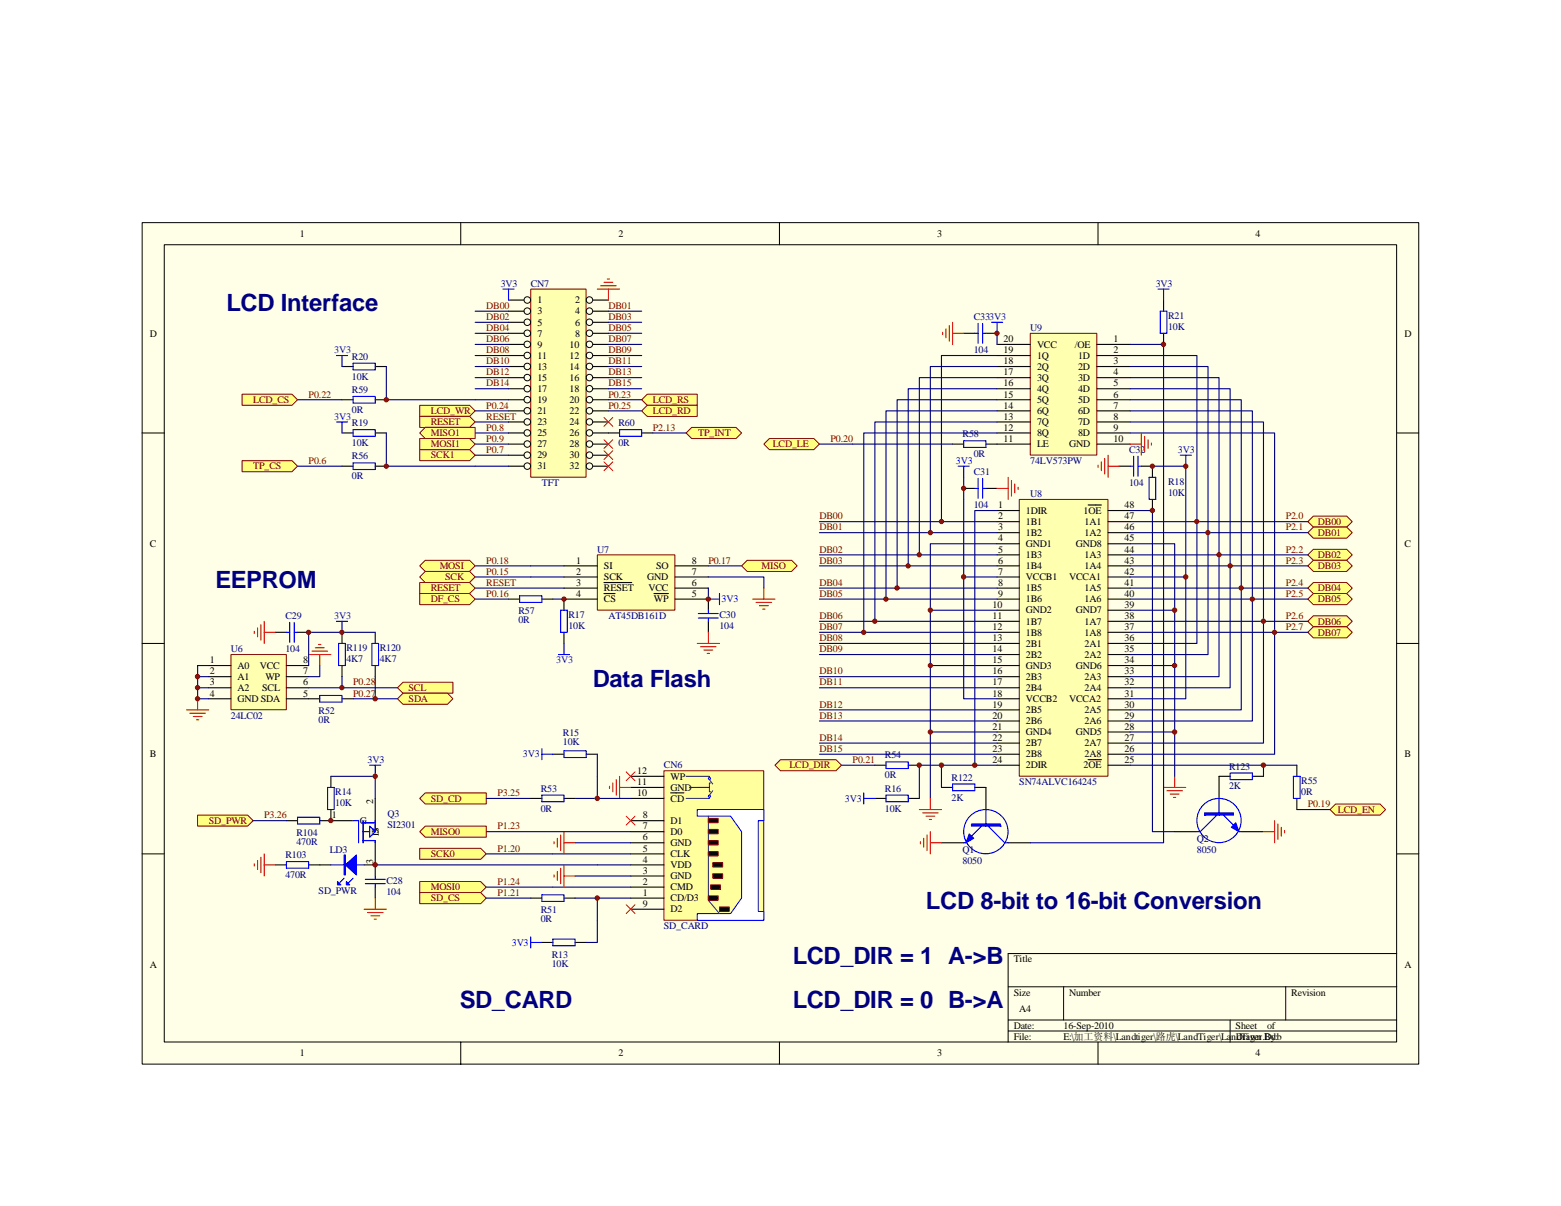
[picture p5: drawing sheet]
<svg xmlns="http://www.w3.org/2000/svg" width="279mm" height="216mm" viewBox="0 0 279 216" stroke-linecap="round" stroke-linejoin="round" font-family="sans-serif">
<path d="M25.4 39.9h228.5v150.6h-228.5z" fill="#ffffe8"/>
<g fill="none" stroke="#000" stroke-width=".18">
<path d="M25.4 39.9h228.5v150.6h-228.5zM82.5 39.9v3.9M139.5 39.9v3.9M196.5 39.9v3.9M29.4 43.8h220.6v142.7h-220.6zM25.4 77.5h4M250 77.5h4M25.4 115.2h4M250 115.2h4M25.4 152.9h4M250 152.9h4M180.4 176.7h69.6"/>
<path d="M190.4 176.7v5.9M230.1 176.7v5.9M250 170.7h-69.6v15.9M82.5 186.6v3.9M139.5 186.6v3.9M180.4 182.6h69.6M180.4 184.6h69.6M196.5 186.6v3.9M220.2 182.6v4"/>
</g>
<path d="M95 51.8h9.9v33.6h-9.9z" fill="#ffffb0"/>
<path d="M95 51.8h9.9v33.6h-9.9z" fill="none" stroke="#800000" stroke-width=".18"/>
<g fill="none" stroke="#000" stroke-width=".18">
<circle cx="94.4" cy="57.7" r=".59"/>
<circle cx="94.4" cy="53.7" r=".59"/>
<circle cx="94.4" cy="55.7" r=".59"/>
<circle cx="94.4" cy="59.7" r=".59"/>
<circle cx="105.5" cy="53.7" r=".58"/>
<circle cx="105.5" cy="59.7" r=".58"/>
<circle cx="105.5" cy="55.7" r=".58"/>
<circle cx="105.5" cy="57.7" r=".58"/>
<circle cx="94.4" cy="69.6" r=".59"/>
<circle cx="94.4" cy="79.5" r=".59"/>
<circle cx="94.4" cy="65.6" r=".59"/>
<circle cx="94.4" cy="71.6" r=".59"/>
<circle cx="94.4" cy="67.6" r=".59"/>
<circle cx="94.4" cy="63.6" r=".59"/>
<circle cx="94.4" cy="73.5" r=".59"/>
<circle cx="94.4" cy="77.5" r=".59"/>
<circle cx="94.4" cy="75.5" r=".59"/>
<circle cx="94.4" cy="61.6" r=".59"/>
<circle cx="105.5" cy="61.6" r=".58"/>
<circle cx="105.5" cy="77.5" r=".58"/>
<circle cx="105.5" cy="67.6" r=".58"/>
<circle cx="105.5" cy="65.6" r=".58"/>
<circle cx="105.5" cy="69.6" r=".58"/>
<circle cx="105.5" cy="73.5" r=".58"/>
<circle cx="105.5" cy="79.5" r=".58"/>
<circle cx="105.5" cy="71.6" r=".58"/>
<circle cx="105.5" cy="63.6" r=".58"/>
<circle cx="105.5" cy="75.5" r=".58"/>
<circle cx="94.4" cy="83.4" r=".59"/>
<circle cx="94.4" cy="81.5" r=".59"/>
<circle cx="105.5" cy="81.5" r=".58"/>
<circle cx="105.5" cy="83.4" r=".58"/>
</g>
<g fill="none" stroke="#000" stroke-width=".2">
<path d="M91 53.7h2.8M91 55.7h2.8M91 57.7h2.8M91 59.7h2.8M106.1 53.7h2.8M106.1 55.7h2.8M106.1 57.7h2.8M106.1 59.7h2.8M91 61.7h2.8M91 63.6h2.8M91 65.6h2.8M91 67.6h2.8"/>
<path d="M91 69.6h2.8M91 71.6h2.8M91 73.6h2.8M91 75.5h2.8M91 77.5h2.8M91 79.5h2.8M106.1 61.7h2.8M106.1 63.6h2.8M106.1 65.6h2.8M106.1 67.6h2.8M106.1 69.6h2.8M106.1 71.6h2.8"/>
<path d="M106.1 73.6h2.8M106.1 75.5h2.8M106.1 77.5h2.8M106.1 79.5h2.8M91 81.5h2.8M91 83.5h2.8M106.1 81.5h2.8M106.1 83.5h2.8"/>
</g>
<g fill="none" stroke="#000080" stroke-width=".2">
<path d="M85 55.7h6M85 57.7h6M85 59.7h6M108.9 55.7h6M108.9 57.7h6M108.9 59.7h6M85 61.7h6M85 63.6h6M85 65.6h6M85 67.6h6M85 69.6h6M85 71.6h6"/>
<path d="M85 73.6h6M85 75.5h6M85 77.5h6M85 79.5h6M108.9 61.7h6M108.9 63.6h6M108.9 65.6h6M108.9 67.6h6M108.9 69.6h6M108.9 71.6h6M108.9 73.6h6M85 81.5h6"/>
<path d="M85 83.5h6"/>
</g>
<path d="M90 51.8h2M91 51.8v1.9" fill="none" stroke="#00f" stroke-width=".2"/>
<path d="M106.9 51.8h4M107.5 51.2h2.8M108.1 50.5h1.6M108.7 50h.4M108.9 51.8v1.9" fill="none" stroke="#f00" stroke-width=".2"/>
<g fill="#ffff80" stroke="#800000" stroke-width=".18">
<path d="M43.3 70.6h9l1 1-1 1h-9z" fill-rule="evenodd"/>
<path d="M75.1 72.6h9l.9 1-.9 .9h-9z" fill-rule="evenodd"/>
<path d="M114.9 71.6l.9-1h9v2h-9z" fill-rule="evenodd"/>
<path d="M114.9 73.6l.9-1h9v1.9h-9z" fill-rule="evenodd"/>
<path d="M75.1 74.5h9l.9 1-.9 1h-9z" fill-rule="evenodd"/>
<path d="M75.1 77.5l1-1h8.9v2h-8.9z" fill-rule="evenodd"/>
<path d="M75.1 78.5h9l.9 1-.9 1h-9z" fill-rule="evenodd"/>
<path d="M75.1 80.5h9l.9 1-.9 1h-9z" fill-rule="evenodd"/>
<path d="M43.3 82.5h9l1 1-1 1h-9z" fill-rule="evenodd"/>
</g>
<path d="M61.2 71.6h2M61.2 65.6h2M61.2 77.5h2M67.2 71.6h2M67.2 65.6h2M67.2 77.5h2M61.2 83.5h2M67.2 83.5h2" fill="none" stroke="#000" stroke-width=".2"/>
<path d="M60.2 63.6h2M60.2 75.5h2M61.2 63.6v2M61.2 75.5v2M63.2 71h4v1.2h-4zM63.2 65h4v1.2h-4zM63.2 76.9h4v1.2h-4zM63.2 82.9h4v1.2h-4z" fill="none" stroke="#00f" stroke-width=".2"/>
<path d="M53.3 71.6h7.9M69.2 65.6v6h15.8M69.2 77.5v6h15.8M53.3 83.5h7.9" fill="none" stroke="#000080" stroke-width=".2"/>
<path d="M108.1 74.7l1.6 1.6M108.1 78.7l1.6 1.6M109.7 74.7l-1.6 1.6M109.7 78.7l-1.6 1.6M108.1 80.7l1.6 1.6M108.1 82.7l1.6 1.6M109.7 80.7l-1.6 1.6M109.7 82.7l-1.6 1.6" fill="none" stroke="#f00" stroke-width=".18"/>
<path d="M182.5 89.4h15.8v49.6h-15.8z" fill="#ffffb0"/>
<path d="M182.4 89.4h15.9v49.6h-15.9z" fill="none" stroke="#800000" stroke-width=".18"/>
<g fill="none" stroke="#000" stroke-width=".2">
<path d="M178.5 91.4h3.9M178.5 93.4h3.9M178.5 95.4h3.9M178.5 97.3h3.9M178.5 99.3h3.9M194.8 90.4h2.3M198.3 91.4h4M198.3 93.4h4M198.3 95.4h4M198.3 97.3h4M198.3 99.3h4M178.5 101.3h3.9"/>
<path d="M178.5 103.3h3.9M178.5 105.3h3.9M178.5 107.3h3.9M178.5 109.2h3.9M178.5 111.2h3.9M178.5 113.2h3.9M178.5 115.2h3.9M178.5 117.2h3.9M178.5 119.1h3.9M198.3 101.3h4M198.3 103.3h4M198.3 105.3h4"/>
<path d="M198.3 107.3h4M198.3 109.2h4M198.3 111.2h4M198.3 113.2h4M198.3 115.2h4M198.3 117.2h4M198.3 119.1h4M178.5 121.1h3.9M178.5 123.1h3.9M178.5 125.1h3.9M178.5 127.1h3.9M178.5 129.1h3.9"/>
<path d="M178.5 131h3.9M178.5 133h3.9M178.5 135h3.9M178.5 137h3.9M194.8 136h2.3M198.3 121.1h4M198.3 123.1h4M198.3 125.1h4M198.3 127.1h4M198.3 129.1h4M198.3 131h4M198.3 133h4"/>
<path d="M198.3 135h4M198.3 137h4"/>
</g>
<g fill="#ffff80" stroke="#800000" stroke-width=".18">
<path d="M234.1 93.4l1-1h5.9l1 1-1 1h-5.9z" fill-rule="evenodd"/>
<path d="M234.1 95.4l1-1h5.9l1 1-1 1h-5.9z" fill-rule="evenodd"/>
<path d="M234.1 99.3l1-1h5.9l1 1-1 1h-5.9z" fill-rule="evenodd"/>
<path d="M234.1 101.3l1-1h5.9l1 1-1 1h-5.9z" fill-rule="evenodd"/>
<path d="M234.1 105.3l1-1h5.9l1 1-1 1h-5.9z" fill-rule="evenodd"/>
<path d="M234.1 107.3l1-1h5.9l1 1-1 .9h-5.9z" fill-rule="evenodd"/>
<path d="M234.1 111.2l1-1h5.9l1 1-1 1h-5.9z" fill-rule="evenodd"/>
<path d="M234.1 113.2l1-1h5.9l1 1-1 1h-5.9z" fill-rule="evenodd"/>
</g>
<path d="M214.2 93.4v21.8h-11.9M216.2 95.4v21.8h-13.9M218.2 99.3v21.8h-15.9M202.3 103.3h9.9M220.2 101.3v21.8h-17.9M222.2 105.3v21.8h-19.9M224.2 107.3v21.8h-21.9M226.1 111.2v21.8h-23.8M228.1 113.2v21.8h-25.8" fill="none" stroke="#000080" stroke-width=".2"/>
<path d="M196.5 83.3v.4M197.1 82.7v1.6M197.7 82.1v2.8M198.3 83.5h2M198.3 81.5v3.9M210.3 139v2M208.3 141h3.9M208.9 141.6h2.7M209.4 142.2h1.6M210 142.7h.4" fill="none" stroke="#f00" stroke-width=".2"/>
<path d="M200.3 83.5h2M204.3 83.5h2" fill="none" stroke="#000" stroke-width=".2"/>
<path d="M202.3 83.5h.6M202.9 81.7v3.6M203.7 83.5h.6M203.7 81.7v3.6" fill="none" stroke="#00f" stroke-width=".2"/>
<path d="M184.4 59.7h11.9v21.8h-11.9z" fill="#ffffb0"/>
<path d="M184.4 59.7h11.9v21.8h-11.9z" fill="none" stroke="#800000" stroke-width=".18"/>
<g fill="none" stroke="#000" stroke-width=".2">
<path d="M178.5 61.7h5.9M178.5 63.6h5.9M178.5 65.6h5.9M178.5 67.6h5.9M178.5 69.6h5.9M178.5 71.6h5.9M178.5 73.6h5.9M178.5 75.5h5.9M178.5 77.5h5.9M178.5 79.5h5.9M196.3 61.7h6M196.3 63.6h6"/>
<path d="M196.3 65.6h6M196.3 67.6h6M196.3 69.6h6M196.3 71.6h6M196.3 73.6h6M196.3 75.5h6M196.3 77.5h6M196.3 79.5h6M206.3 83.5v2M206.3 89.4v2"/>
</g>
<g fill="none" stroke="#000080" stroke-width=".2">
<path d="M178.5 63.6h-10v29.8M178.5 65.6h-12v29.8M178.5 67.6h-13.9v31.7M178.5 69.6h-15.9v31.7M178.5 71.6h-17.9v33.7M178.5 73.6h-19.9v33.6M178.5 75.5h-21.9v35.7M178.5 77.5h-23.9v35.7M202.3 77.5h25.8v35.7M202.3 63.6h11.9v29.8M202.3 65.6h13.9v29.8M202.3 67.6h15.9v31.7"/>
<path d="M202.3 69.6h17.9v31.7M202.3 71.6h19.9v33.7M202.3 73.6h21.9v33.7M202.3 75.5h23.8v35.7M146.7 93.4h31.8M146.7 95.4h31.8M146.7 99.3h31.8M202.3 93.4h31.8M202.3 95.4h31.8M202.3 99.3h31.8M146.7 101.3h31.8M146.7 105.3h31.8"/>
<path d="M146.7 107.3h31.8M146.7 111.2h31.8M146.7 113.2h31.8M146.7 115.2h31.8M146.7 117.2h31.8M202.3 101.3h31.8M202.3 105.3h31.8M202.3 107.3h31.8M202.3 111.2h31.8M202.3 113.2h31.8M146.7 121.1h31.8M146.7 123.1h31.8"/>
<path d="M146.7 127.1h31.8M146.7 129.1h31.8M146.7 133h31.8M146.7 135h31.8M202.3 137h29.8"/>
</g>
<path d="M202.3 79.5h2M204.3 77.5v4M204.9 78.1v2.8M205.5 78.7v1.6M206.1 79.3v.4" fill="none" stroke="#f00" stroke-width=".2"/>
<path d="M177.5 57.7h2M178.5 57.7v2M205.7 85.4h1.2v4h-1.2zM211.2 81.5h2M212.2 81.5v2" fill="none" stroke="#00f" stroke-width=".2"/>
<path d="M238.1 144.9l1-1h7.9l1 1-1 1h-7.9z" fill-rule="evenodd" fill="#ffff80" stroke="#800000" stroke-width=".18"/>
<path d="M172.5 59.7h2M176.5 59.7h2M208.3 53.7v2M208.3 59.7v2M220.2 139h-2v3.9M224.2 139h1.9M168.5 141h2M168.5 150.9h4M174.5 141h2v3.9M180.4 150.9h4M210.3 148.9h3.9M222.2 148.9h3.9" fill="none" stroke="#000" stroke-width=".2"/>
<g fill="none" stroke="#00f" stroke-width=".2">
<path d="M174.5 59.7h.6M175.1 57.9v3.6M175.9 59.7h.6M175.9 57.9v3.6M207.3 51.8h2M207.7 55.7h1.2v4h-1.2zM208.3 51.8v1.9M220.2 138.4h4v1.2h-4zM170.5 140.4h4v1.2h-4zM172.5 150.9h.4M175.7 147.9l-1.8 1.8M176.5 144.9v3"/>
<path d="M176.9 147.9l2.9 3h.6M217.8 145.9l-3 3h-.6M218.2 142.9v3M219 145.9l1.8 1.8M221.8 148.9h.4"/>
<circle cx="176.5" cy="148.9" r="4"/>
<circle cx="218.2" cy="146.9" r="4"/>
</g>
<g fill="#00f" stroke="#00f" stroke-width=".2">
<path d="M221.2 147.3l.6 1.6-1.4-.8z"/>
<path d="M173.5 149.3l.8 .8-1.4 .8z"/>
<path d="M215.6 145.5h5.2v.4h-5.2z" fill-rule="evenodd"/>
<path d="M173.9 147.5v.4h5.2v-.4z" fill-rule="evenodd"/>
</g>
<path d="M178.5 59.7v2M202.3 61.7h6v89.2h-23.9M178.5 91.4h-4v45.6M202.3 97.3h8v11.9h-8M202.3 91.4h4v57.5h4M206.3 83.5h5.9v41.6h-9.9M210.3 109.2v9.9h-8M210.3 119.1v11.9h-8M168.5 137v4M210.3 131v8M226.1 137v2" fill="none" stroke="#000080" stroke-width=".2"/>
<g fill="none" stroke="#f00" stroke-width=".2">
<path d="M168.7 59.5v.4M169.3 58.9v1.6M169.9 58.3v2.8M170.5 59.7h2M170.5 57.7v4M164.7 150.7v.4M165.3 150.1v1.6M165.9 149.5v2.8M166.5 150.9h2M166.5 148.9v4M226.1 148.9h2M228.1 146.9v4"/>
<path d="M228.7 147.5v2.8M229.3 148.1v1.6M229.9 148.7v.4"/>
</g>
<g fill="#ffff80" stroke="#800000" stroke-width=".18">
<path d="M138.7 137l1-1h9.9l1 1-1 1h-9.9z" fill-rule="evenodd"/>
<path d="M136.7 79.5l1-1h8l1 1-1 1h-8z" fill-rule="evenodd"/>
</g>
<path d="M172.5 85.5v39.6h6M178.5 97.3h-12v45.6M166.5 119.1h12M166.5 109.2h12M172.5 103.3h6M166.5 131h12" fill="none" stroke="#000080" stroke-width=".2"/>
<path d="M178.5 87.4h1.9M180.4 85.4v4M181 86v2.8M181.6 86.6v1.6M182.2 87.2v.4M164.6 144.9h3.9M165.1 145.5h2.8M165.7 146.1h1.6M166.3 146.7h.4M166.5 142.9v2" fill="none" stroke="#f00" stroke-width=".2"/>
<path d="M171.5 83.5h2M172.5 83.5v1.9M174.5 87.4h.6M175.1 85.6v3.6M175.9 87.4h.6M175.9 85.6v3.6" fill="none" stroke="#00f" stroke-width=".2"/>
<path d="M172.5 87.4h2M176.5 87.4h2" fill="none" stroke="#000" stroke-width=".2"/>
<g fill="#800000" stroke="#800000" stroke-width=".18">
<circle cx="224.1" cy="107.2" r=".39"/>
<circle cx="228.1" cy="113.2" r=".39"/>
<circle cx="226.1" cy="111.2" r=".39"/>
<circle cx="222.2" cy="105.3" r=".39"/>
<circle cx="220.2" cy="101.3" r=".38"/>
<circle cx="218.2" cy="99.3" r=".38"/>
<circle cx="216.2" cy="95.4" r=".38"/>
<circle cx="214.2" cy="93.4" r=".38"/>
<circle cx="212.2" cy="103.3" r=".39"/>
<circle cx="168.5" cy="93.4" r=".38"/>
<circle cx="166.5" cy="95.4" r=".38"/>
<circle cx="164.5" cy="99.3" r=".38"/>
<circle cx="162.5" cy="101.3" r=".38"/>
<circle cx="160.6" cy="105.3" r=".39"/>
<circle cx="158.6" cy="107.2" r=".39"/>
<circle cx="156.6" cy="111.2" r=".39"/>
<circle cx="154.6" cy="113.2" r=".39"/>
<circle cx="212.2" cy="83.5" r=".39"/>
<circle cx="210.2" cy="109.2" r=".39"/>
<circle cx="210.2" cy="119.1" r=".39"/>
<circle cx="210.2" cy="131" r=".39"/>
<circle cx="166.5" cy="131" r=".38"/>
<circle cx="166.5" cy="119.1" r=".38"/>
<circle cx="166.5" cy="109.2" r=".39"/>
<circle cx="172.5" cy="103.3" r=".39"/>
</g>
<path d="M118.9 138h17.8v26.7h-17.8z" fill="#ffff9d"/>
<path d="M118.8 138h17.9v26.7h-17.9z" fill="none" stroke="#800000" stroke-width=".18"/>
<path d="M124.8 144.9h11.9v2h-1v16.3h1v1.6h-11.9v-1.2h6l1.9-2.8v-11.9l-1.9-2.8h-6z" fill-rule="evenodd" fill="#fff" stroke="#00f" stroke-width=".18"/>
<path d="M122.8 139h4.2v.2M127 139.6l.6 .8M124.8 141h2.2v.8h.2M126.8 146.1v15.1l2 2.4M127 142.7v.2h-4.2M127.2 140.2h-.2v.8h-3.6M127.6 141.6l-.6 .7" fill="none" stroke="#400080" stroke-width=".18"/>
<g fill="none" stroke="#000" stroke-width=".2">
<path d="M112.9 139h5.9M112.9 146.9h5.9M112.9 152.9h5.9M112.9 148.9h5.9M112.9 150.9h5.9M112.9 154.8h5.9M112.9 156.8h5.9M112.9 158.8h5.9M112.9 142.9h5.9M112.9 141h5.9M120 141.9h2.4M112.9 160.8h5.9"/>
<path d="M112.9 162.8h5.9"/>
</g>
<path d="M126.8 152.5h1.7v.7h-1.7zM126.8 150.5h1.7v.8h-1.7zM126.8 148.5h1.7v.8h-1.7zM126.8 146.5h1.7v.8h-1.7zM127.2 158.4h1.7v.8h-1.7zM127.6 156.4h1.7v.8h-1.7zM127.6 154.5h1.7v.7h-1.7zM126.8 160.4h1.7v.8h-1.7zM128.8 162.4h1.7v.8h-1.7z" fill="#000"/>
<path d="M126.8 152.5h1.7v.7h-1.7zM126.8 150.5h1.7v.8h-1.7zM126.8 148.5h1.7v.8h-1.7zM126.8 146.5h1.7v.8h-1.7zM127.2 158.4h1.7v.8h-1.7zM127.6 156.4h1.7v.8h-1.7zM127.6 154.4h1.7v.8h-1.7zM126.8 160.4h1.7v.8h-1.7zM128.8 162.4h1.7v.8h-1.7z" fill="none" stroke="#800000" stroke-width=".18"/>
<g fill="none" stroke="#00f" stroke-width=".18">
<circle cx="127" cy="139.4" r=".19"/>
<circle cx="127" cy="142.5" r=".19"/>
</g>
<path d="M87 158.8h25.9M87 152.9h25.9M87 148.9h25.9M102.9 150.9h10M102.9 156.8h10M106.9 154.8h6" fill="none" stroke="#000080" stroke-width=".2"/>
<path d="M99.2 150.7v.4M99.2 156.6v.4M99.8 150.1v1.6M99.8 156v1.6M100.4 149.5v2.8M100.4 155.4v2.8M100.9 156.8h2M100.9 150.9h2M100.9 148.9v4M100.9 154.8v4" fill="none" stroke="#f00" stroke-width=".2"/>
<path d="M66.2 137h2M67.2 137v2" fill="none" stroke="#00f" stroke-width=".2"/>
<path d="M75.1 159.8h10.9l1 1-1 1h-10.9z" fill-rule="evenodd" fill="#ffff80" stroke="#800000" stroke-width=".18"/>
<path d="M110.3 139.6v2.7M110.9 139v3.9M109.1 140.8v.4M109.7 140.2v1.6M110.9 141h2" fill="none" stroke="#f00" stroke-width=".2"/>
<path d="M75.1 142.9l1-1h10.9v2h-10.9z" fill-rule="evenodd" fill="#ffff80" stroke="#800000" stroke-width=".18"/>
<path d="M59.2 139v2M99 135h1.9M104.9 135h2M51.3 146.9h2M57.2 146.9h6M59.2 144.9v2M67.2 142.9v4M67.2 150.9v3.9M95 160.8h2M97 168.7h2M100.9 160.8h2M102.9 168.7h2" fill="none" stroke="#000" stroke-width=".2"/>
<g fill="none" stroke="#00f" stroke-width=".2">
<path d="M97 135h2M97 134v2M100.9 134.4h4v1.2h-4zM53.3 146.3h3.9v1.2h-3.9zM58.6 141h1.2v3.9h-1.2zM63.2 146.9h1v4M65 150.5h2.2v.4v-.4h-2M65 146.9v4M65 147.3h2.2M65 148.9h1.2M66.2 147.9l1 1-1 1zM67.2 146.9v2"/>
<path d="M95 168.7h2M95 167.7v2M97 160.2h3.9v1.2h-3.9zM99 168.1h3.9v1.2h-3.9z"/>
</g>
<path d="M59.2 139h8v3.9M106.9 139v3.9M67.2 154.8h39.7M87 142.9h8M102.9 142.9h10M87 160.8h8M102.9 160.8h10M106.9 160.8v4" fill="none" stroke="#000080" stroke-width=".2"/>
<path d="M35.4 145.9h8.9l1 1-1 1h-8.9z" fill-rule="evenodd" fill="#ffff80" stroke="#800000" stroke-width=".18"/>
<path d="M45.3 146.9h6M106.9 164.8v3.9h-2" fill="none" stroke="#000080" stroke-width=".2"/>
<path d="M67.2 154.8v2M67.2 158.8v2" fill="none" stroke="#000" stroke-width=".2"/>
<path d="M65.4 158.2h3.6M65.4 157.4h3.6M67.2 156.8v.6M67.2 158.2v.6" fill="none" stroke="#00f" stroke-width=".2"/>
<path d="M65.2 162.8h4M65.8 163.4h2.8M66.4 164h1.6M67 164.5h.4M67.2 160.8v2" fill="none" stroke="#f00" stroke-width=".2"/>
<g fill="#ffff80" stroke="#800000" stroke-width=".18">
<path d="M75.1 151.9h10.9l1 1-1 .9h-10.9z" fill-rule="evenodd"/>
<path d="M75.1 148.9l1-1h10.9v2h-10.9z" fill-rule="evenodd"/>
<path d="M75.1 157.8h10.9l1 1-1 1h-10.9z" fill-rule="evenodd"/>
</g>
<path d="M106.9 135v4" fill="none" stroke="#000080" stroke-width=".2"/>
<path d="M49.3 154.8h2M55.2 154.8h4M65.2 154.8h2" fill="none" stroke="#000" stroke-width=".2"/>
<path d="M51.3 154.2h3.9v1.2h-3.9zM59.2 154.8h6M61.6 157.2l-.8 .8M63.2 157.2l-.8 .8" fill="none" stroke="#00f" stroke-width=".2"/>
<g fill="#00f" stroke="#00f" stroke-width=".2">
<path d="M61.8 154.8l2-1.7v3.5z"/>
<path d="M60.4 157.8l.6 .6h-.6z"/>
<path d="M62 157.8l.6 .6h-.6z"/>
<path d="M61.6 153.1h.2v3.5h-.2z" fill-rule="evenodd"/>
</g>
<path d="M45.5 154.6v.4M46.1 154.1v1.5M46.7 153.5v2.7M47.3 154.8h2M47.3 152.9v3.9" fill="none" stroke="#f00" stroke-width=".2"/>
<path d="M112.1 138.2l1.6 1.6M113.7 138.2l-1.6 1.6M112.1 146.1l1.6 1.6M113.7 146.1l-1.6 1.6M112.1 162l1.6 1.6M113.7 162l-1.6 1.6" fill="none" stroke="#f00" stroke-width=".18"/>
<g fill="#800000" stroke="#800000" stroke-width=".18">
<circle cx="67.1" cy="139" r=".39"/>
<circle cx="106.9" cy="142.9" r=".39"/>
<circle cx="106.9" cy="160.8" r=".39"/>
</g>
<path d="M41.4 117.2h9.8v9.9h-9.8z" fill="#ffffb0"/>
<path d="M41.3 117.2h9.9v9.9h-9.9z" fill="none" stroke="#800000" stroke-width=".18"/>
<path d="M37.4 119.1h3.9M51.3 119.1h3.9M61.2 113.2v2M61.2 119.1v2M67.2 113.2v2M67.2 119.1v2M37.4 121.1h3.9M37.4 123.1h3.9M37.4 125.1h3.9M51.3 121.1h3.9M51.3 123.1h3.9M51.3 125.1h3.9" fill="none" stroke="#000" stroke-width=".2"/>
<path d="M37.4 119.1h-2v6h2M57.2 119.1v2h-2M67.2 113.2h-12v5.9M35.4 123.1h2M35.4 121.1h2M61.2 123.1h9.9M61.2 121.1v2h-6M67.2 125.1h3.9" fill="none" stroke="#000080" stroke-width=".2"/>
<path d="M55.2 117.2h4M55.8 116.6h2.8M56.4 116h1.6M57 115.4h.4M57.2 117.2v1.9M33.4 127.1h4M34 127.7h2.8M34.6 128.3h1.6M35.2 128.9h.4M35.4 125.1v2" fill="none" stroke="#f00" stroke-width=".2"/>
<path d="M60.2 111.2h2M60.6 115.2h1.2v3.9h-1.2zM61.2 111.2v2M66.6 115.2h1.2v3.9h-1.2z" fill="none" stroke="#00f" stroke-width=".2"/>
<g fill="#ffff80" stroke="#800000" stroke-width=".18">
<path d="M71.1 123.1l1-1h9v2h-9z" fill-rule="evenodd"/>
<path d="M71.1 125.1l1-1h8l1 1-1 1h-8z" fill-rule="evenodd"/>
</g>
<path d="M49.3 113.2h2M53.3 113.2h1.9M55.2 125.1h2M61.2 125.1h2" fill="none" stroke="#000" stroke-width=".2"/>
<path d="M51.3 113.2h.6M51.9 111.4v3.6M52.7 111.4v3.6M52.7 113.2h.6M57.2 124.5h4v1.2h-4z" fill="none" stroke="#00f" stroke-width=".2"/>
<path d="M45.5 113v.4M46.1 112.4v1.6M46.7 111.8v2.8M47.3 113.2h2M47.3 111.2v4" fill="none" stroke="#f00" stroke-width=".2"/>
<path d="M67.2 121.1v4h-4" fill="none" stroke="#000080" stroke-width=".2"/>
<path d="M122.8 77.5l1-1h7.9l1 1-1 1h-7.9z" fill-rule="evenodd" fill="#ffff80" stroke="#800000" stroke-width=".18"/>
<path d="M146.7 79.5h5.9" fill="none" stroke="#000080" stroke-width=".2"/>
<path d="M106.9 99.4h13.9v9.8h-13.9z" fill="#ffffb0"/>
<path d="M106.9 99.3h13.9v9.9h-13.9z" fill="none" stroke="#800000" stroke-width=".18"/>
<g fill="none" stroke="#000" stroke-width=".2">
<path d="M91 107.3h2M97 107.3h2M100.9 113.2v2M100.9 101.3h6M100.9 103.3h6M100.9 105.3h6M106.9 107.3h-6v1.9M108.1 104.3h5M108.1 106.3h2M117.1 106.3h2.5M120.8 101.3h6M120.8 103.3h6"/>
<path d="M120.8 105.3h6M120.8 107.3h6"/>
</g>
<path d="M85 101.3h15.9M85 103.3h15.9M85 107.3h6M85 105.3h15.9M99 107.3h1.9M126.8 103.3h9.9v2M126.8 101.3h5.9M126.8 105.3v2" fill="none" stroke="#000080" stroke-width=".2"/>
<path d="M93 106.7h4v1.1h-4zM100 117.2h1.9M100.4 109.2h1.1v4h-1.1zM100.9 115.2v2M126.8 107.3h2M128.8 106.3v1.9" fill="none" stroke="#00f" stroke-width=".2"/>
<path d="M134.7 107.3h4M135.3 107.8h2.8M135.9 108.4h1.6M136.5 109.1h.4M136.7 105.3v2" fill="none" stroke="#f00" stroke-width=".2"/>
<g fill="#ffff80" stroke="#800000" stroke-width=".18">
<path d="M75.1 104.3h9l.9 1-.9 1h-9z" fill-rule="evenodd"/>
<path d="M75.1 106.3h9l.9 1-.9 .9h-9z" fill-rule="evenodd"/>
</g>
<path d="M126.8 107.3v1.9M126.8 111.2v2" fill="none" stroke="#000" stroke-width=".2"/>
<path d="M125 110.6h3.6M125 109.8h3.6M126.8 109.2v.6M126.8 110.6v.6" fill="none" stroke="#00f" stroke-width=".2"/>
<path d="M124.8 115.2h4M125.4 115.8h2.8M126 116.4h1.6M126.6 117h.4M126.8 113.2v2" fill="none" stroke="#f00" stroke-width=".2"/>
<g fill="#800000" stroke="#800000" stroke-width=".18">
<circle cx="35.4" cy="125.1" r=".39"/>
<circle cx="35.4" cy="123.1" r=".39"/>
<circle cx="35.4" cy="121.1" r=".39"/>
<circle cx="61.2" cy="123.1" r=".38"/>
<circle cx="67.2" cy="125.1" r=".39"/>
</g>
<g fill="#ffff80" stroke="#800000" stroke-width=".18">
<path d="M132.7 101.3l1-1h8l1 1-1 1h-8z" fill-rule="evenodd"/>
<path d="M75.1 101.3l1-1h8l.9 1-.9 1h-8z" fill-rule="evenodd"/>
<path d="M75.1 103.3l1-1h8l.9 1-.9 1h-8z" fill-rule="evenodd"/>
</g>
<path d="M108.9 77.5h2M114.9 77.5h1.9M170.5 79.5h2M176.5 79.5h2M156.6 137h2M162.6 137h2M232.1 137v2M95 142.9h2M100.9 142.9h2M156.6 142.9h2M162.6 142.9h2M232.1 142.9v2" fill="none" stroke="#000" stroke-width=".2"/>
<path d="M110.9 76.9h4v1.2h-4zM172.5 78.9h4v1.2h-4zM158.6 136.4h4v1.2h-4zM231.5 139h1.2v3.9h-1.2zM97 142.3h3.9v1.2h-3.9zM154.6 141.9v2M154.6 142.9h2M158.6 142.3h4v1.2h-4z" fill="none" stroke="#00f" stroke-width=".2"/>
<path d="M116.8 77.5h6M152.6 79.5h17.9M150.6 137h6M178.5 137h-13.9v5.9M232.1 144.9h6" fill="none" stroke="#000080" stroke-width=".2"/>
<g fill="#800000" stroke="#800000" stroke-width=".18">
<circle cx="174.5" cy="137" r=".39"/>
<circle cx="168.5" cy="137" r=".39"/>
<circle cx="226.1" cy="137" r=".39"/>
<circle cx="69.1" cy="71.6" r=".39"/>
<circle cx="69.1" cy="83.5" r=".39"/>
<circle cx="100.9" cy="107.2" r=".38"/>
<circle cx="126.8" cy="107.2" r=".39"/>
<circle cx="55.2" cy="113.2" r=".39"/>
<circle cx="61.2" cy="113.2" r=".38"/>
<circle cx="59.2" cy="146.9" r=".39"/>
<circle cx="67.1" cy="154.8" r=".39"/>
<circle cx="172.5" cy="87.4" r=".39"/>
<circle cx="206.3" cy="91.4" r=".39"/>
<circle cx="206.3" cy="83.5" r=".39"/>
<circle cx="208.2" cy="61.6" r=".39"/>
<circle cx="178.4" cy="59.7" r=".39"/>
<circle cx="164.5" cy="137" r=".39"/>
</g>
<g font-size="4.3" fill="#000080">
<text x="40.5" y="55.6">LCD Interface</text>
<text x="38.5" y="105.2">EEPROM</text>
<text x="106.1" y="123">Data Flash</text>
<text x="165.7" y="162.7">LCD 8-bit to 16-bit Conversion</text>
<text x="141.9" y="172.6">LCD_DIR = 1 A-&gt;B</text>
<text x="82.3" y="180.5">SD_CARD</text>
<text x="141.9" y="180.5">LCD_DIR = 0 B-&gt;A</text>
</g>
<g font-size="1.8">
<text x="53.7" y="42.4">1</text>
<text x="110.7" y="42.4">2</text>
<text x="167.7" y="42.4">3</text>
<text x="224.7" y="42.4">4</text>
<text x="96.2" y="54.3">1</text>
<text x="96.2" y="56.3">3</text>
<text x="96.2" y="58.3">5</text>
<text x="102.9" y="54.3">2</text>
<text x="102.9" y="56.3">4</text>
<text x="102.9" y="58.3">6</text>
<text x="26.8" y="60.3">D</text>
<text x="96.2" y="60.3">7</text>
<text x="96.2" y="62.2">9</text>
<text x="96.2" y="64.2">11</text>
<text x="101.9" y="62.2">10</text>
<text x="101.9" y="64.2">12</text>
<text x="102.9" y="60.3">8</text>
<text x="179.6" y="65.2">18</text>
<text x="179.6" y="63.2">19</text>
<text x="179.6" y="61.2">20</text>
<text x="185.6" y="64.2">1Q</text>
<text x="185.6" y="62.2">VCC</text>
<text x="192.4" y="62.2">/OE</text>
<text x="193" y="64.2">1D</text>
<text x="199.3" y="63.2">2</text>
<text x="199.3" y="65.2">3</text>
<text x="199.3" y="61.2">1</text>
<text x="251.4" y="60.3">D</text>
<text x="96.2" y="66.2">13</text>
<text x="96.2" y="68.2">15</text>
<text x="96.2" y="70.2">17</text>
<text x="101.9" y="66.2">14</text>
<text x="101.9" y="68.2">16</text>
<text x="101.9" y="70.2">18</text>
<text x="179.6" y="71.2">15</text>
<text x="179.6" y="69.2">16</text>
<text x="179.6" y="67.2">17</text>
<text x="185.6" y="70.2">4Q</text>
<text x="185.6" y="68.2">3Q</text>
<text x="185.6" y="66.2">2Q</text>
<text x="193" y="66.2">2D</text>
<text x="193" y="68.2">3D</text>
<text x="193" y="70.2">4D</text>
<text x="199.3" y="67.2">4</text>
<text x="199.3" y="69.2">5</text>
<text x="199.3" y="71.2">6</text>
<text x="96.2" y="72.1">19</text>
<text x="96.2" y="74.1">21</text>
<text x="96.2" y="76.1">23</text>
<text x="101.9" y="72.1">20</text>
<text x="101.9" y="74.1">22</text>
<text x="101.9" y="76.1">24</text>
<text x="179.6" y="77.1">12</text>
<text x="179.6" y="75.1">13</text>
<text x="179.6" y="73.1">14</text>
<text x="185.6" y="76.1">7Q</text>
<text x="185.6" y="74.1">6Q</text>
<text x="185.6" y="72.1">5Q</text>
<text x="193" y="72.1">5D</text>
<text x="193" y="74.1">6D</text>
<text x="193" y="76.1">7D</text>
<text x="199.3" y="73.1">7</text>
<text x="199.3" y="75.1">8</text>
<text x="199.3" y="77.1">9</text>
<text x="96.2" y="78.1">25</text>
<text x="96.2" y="80.1">27</text>
<text x="96.2" y="82.1">29</text>
<text x="101.9" y="78.1">26</text>
<text x="101.9" y="80.1">28</text>
<text x="101.9" y="82.1">30</text>
<text x="179.6" y="79.1">11</text>
<text x="185.6" y="80.1">LE</text>
<text x="185.6" y="78.1">8Q</text>
<text x="191.4" y="80.1">GND</text>
<text x="193" y="78.1">8D</text>
<text x="199.3" y="79.1">10</text>
<text x="96.2" y="84">31</text>
<text x="101.9" y="84">32</text>
<text x="178.6" y="91">1</text>
<text x="178.6" y="93">2</text>
<text x="178.6" y="95">3</text>
<text x="183.6" y="92">1DIR</text>
<text x="183.6" y="94">1B1</text>
<text x="183.6" y="95.9">1B2</text>
<text x="194" y="92">1OE</text>
<text x="194.1" y="95.9">1A2</text>
<text x="194.1" y="94">1A1</text>
<text x="201.3" y="95">46</text>
<text x="201.3" y="93">47</text>
<text x="201.3" y="91">48</text>
<text x="26.8" y="97.9">C</text>
<text x="103.1" y="100.9">1</text>
<text x="108.1" y="101.9">SI</text>
<text x="117.5" y="101.9">SO</text>
<text x="123.8" y="100.9">8</text>
<text x="178.6" y="96.9">4</text>
<text x="178.6" y="98.9">5</text>
<text x="178.6" y="100.9">6</text>
<text x="183.6" y="97.9">GND1</text>
<text x="183.6" y="99.9">1B3</text>
<text x="183.6" y="101.9">1B4</text>
<text x="192.6" y="97.9">GND8</text>
<text x="194.1" y="101.9">1A4</text>
<text x="194.1" y="99.9">1A3</text>
<text x="201.3" y="100.9">43</text>
<text x="201.3" y="98.9">44</text>
<text x="201.3" y="96.9">45</text>
<text x="251.4" y="97.9">C</text>
<text x="103.1" y="102.9">2</text>
<text x="103.1" y="104.9">3</text>
<text x="103.1" y="106.8">4</text>
<text x="108.1" y="103.9">SCK</text>
<text x="108.1" y="105.9">RESET</text>
<text x="108.1" y="107.8">CS</text>
<text x="115.8" y="103.9">GND</text>
<text x="116.1" y="105.9">VCC</text>
<text x="117.1" y="107.8">WP</text>
<text x="123.8" y="102.9">7</text>
<text x="123.8" y="106.8">5</text>
<text x="123.8" y="104.9">6</text>
<text x="178.6" y="102.9">7</text>
<text x="178.6" y="104.9">8</text>
<text x="178.6" y="106.8">9</text>
<text x="183.6" y="103.9">VCCB1</text>
<text x="183.6" y="105.9">1B5</text>
<text x="183.6" y="107.8">1B6</text>
<text x="191.4" y="103.9">VCCA1</text>
<text x="194.1" y="107.8">1A6</text>
<text x="194.1" y="105.9">1A5</text>
<text x="201.3" y="106.8">40</text>
<text x="201.3" y="104.9">41</text>
<text x="201.3" y="102.9">42</text>
<text x="177.7" y="108.8">10</text>
<text x="177.7" y="110.8">11</text>
<text x="177.7" y="112.8">12</text>
<text x="183.6" y="109.8">GND2</text>
<text x="183.6" y="111.8">1B7</text>
<text x="183.6" y="113.8">1B8</text>
<text x="192.6" y="109.8">GND7</text>
<text x="194.1" y="113.8">1A8</text>
<text x="194.1" y="111.8">1A7</text>
<text x="201.3" y="112.8">37</text>
<text x="201.3" y="110.8">38</text>
<text x="201.3" y="108.8">39</text>
<text x="37.5" y="118.7">1</text>
<text x="42.5" y="119.7">A0</text>
<text x="46.5" y="119.7">VCC</text>
<text x="54.3" y="118.7">8</text>
<text x="177.7" y="114.8">13</text>
<text x="177.7" y="116.8">14</text>
<text x="177.7" y="118.7">15</text>
<text x="183.6" y="115.8">2B1</text>
<text x="183.6" y="117.8">2B2</text>
<text x="183.6" y="119.7">GND3</text>
<text x="192.6" y="119.7">GND6</text>
<text x="194.1" y="117.8">2A2</text>
<text x="194.1" y="115.8">2A1</text>
<text x="201.3" y="116.8">35</text>
<text x="201.3" y="114.8">36</text>
<text x="201.3" y="118.7">34</text>
<text x="37.5" y="120.7">2</text>
<text x="37.5" y="122.7">3</text>
<text x="37.5" y="124.7">4</text>
<text x="42.5" y="121.7">A1</text>
<text x="42.5" y="123.7">A2</text>
<text x="42.5" y="125.7">GND SDA</text>
<text x="46.9" y="123.7">SCL</text>
<text x="47.5" y="121.7">WP</text>
<text x="54.3" y="122.7">6</text>
<text x="54.3" y="120.7">7</text>
<text x="54.3" y="124.7">5</text>
<text x="177.7" y="120.7">16</text>
<text x="177.7" y="122.7">17</text>
<text x="177.7" y="124.7">18</text>
<text x="183.6" y="121.7">2B3</text>
<text x="183.6" y="123.7">2B4</text>
<text x="183.6" y="125.7">VCCB2</text>
<text x="191.4" y="125.7">VCCA2</text>
<text x="194.1" y="123.7">2A4</text>
<text x="194.1" y="121.7">2A3</text>
<text x="201.3" y="122.7">32</text>
<text x="201.3" y="120.7">33</text>
<text x="201.3" y="124.7">31</text>
<text x="177.7" y="126.7">19</text>
<text x="177.7" y="128.7">20</text>
<text x="177.7" y="130.6">21</text>
<text x="183.6" y="127.7">2B5</text>
<text x="183.6" y="129.6">2B6</text>
<text x="183.6" y="131.6">GND4</text>
<text x="192.6" y="131.6">GND5</text>
<text x="194.1" y="129.6">2A6</text>
<text x="194.1" y="127.7">2A5</text>
<text x="201.3" y="128.7">29</text>
<text x="201.3" y="126.7">30</text>
<text x="201.3" y="130.6">28</text>
<text x="26.8" y="135.6">B</text>
<text x="177.7" y="132.6">22</text>
<text x="177.7" y="134.6">23</text>
<text x="177.7" y="136.6">24</text>
<text x="183.6" y="133.6">2B7</text>
<text x="183.6" y="135.6">2B8</text>
<text x="183.6" y="137.6">2DIR</text>
<text x="194" y="137.6">2OE</text>
<text x="194.1" y="135.6">2A8</text>
<text x="194.1" y="133.6">2A7</text>
<text x="201.3" y="134.6">26</text>
<text x="201.3" y="132.6">27</text>
<text x="201.3" y="136.6">25</text>
<text x="251.4" y="135.6">B</text>
<text x="66.8" y="143.9" transform="rotate(-90 66.8 143.9)">2</text>
<text x="114.1" y="142.5">10</text>
<text x="114.1" y="140.5">11</text>
<text x="114.1" y="138.6">12</text>
<text x="120" y="143.5">CD</text>
<text x="120" y="141.5">GND</text>
<text x="120" y="139.6">WP</text>
<text x="59.4" y="146.5">1</text>
<text x="64.4" y="147.5">G</text>
<text x="67.8" y="149.7" transform="rotate(-90 67.8 149.7)">DS</text>
<text x="115.1" y="146.5">8</text>
<text x="115.1" y="148.5">7</text>
<text x="120" y="147.5">D1</text>
<text x="120" y="149.5">D0</text>
<text x="66.8" y="154.6" transform="rotate(-90 66.8 154.6)">3</text>
<text x="115.1" y="152.4">5</text>
<text x="115.1" y="150.5">6</text>
<text x="115.1" y="154.4">4</text>
<text x="120" y="153.4">CLK</text>
<text x="120" y="151.4">GND</text>
<text x="120" y="155.4">VDD</text>
<text x="115.1" y="156.4">3</text>
<text x="115.1" y="158.4">2</text>
<text x="115.1" y="160.4">1</text>
<text x="120" y="157.4">GND</text>
<text x="120" y="159.4">CMD</text>
<text x="120" y="161.4">CD/D3</text>
<text x="115.1" y="162.3">9</text>
<text x="120" y="163.3">D2</text>
<text x="26.8" y="173.2">A</text>
<text x="181.4" y="172.3">Title</text>
<text x="251.4" y="173.2">A</text>
<text x="181.4" y="178.2">Size</text>
<text x="191.4" y="178.2">Number</text>
<text x="231.1" y="178.2">Revision</text>
<text x="181.4" y="184.2">Date:</text>
<text x="182.4" y="181.2">A4</text>
<text x="190.4" y="184.2">16-Sep-2010</text>
<text x="221.2" y="184.2">Sheet</text>
<text x="226.8" y="184.2">of</text>
<text x="53.7" y="189.1">1</text>
<text x="110.7" y="189.1">2</text>
<text x="167.7" y="189.1">3</text>
<text x="181.4" y="186.1">File:</text>
<text x="190.4" y="186.1">E:\加工资料\Landtiger\路虎\LandTiger\LandTiger.Ddb</text>
<text x="221.2" y="186.1">Drawn By:</text>
<text x="224.7" y="189.1">4</text>
</g>
<g font-size="1.8" fill="#00f">
<text x="89.6" y="51.3">3V3</text>
<text x="206.9" y="51.3">3V3</text>
<text x="59.8" y="63.2">3V3</text>
<text x="59.8" y="75.1">3V3</text>
<text x="171.1" y="83.1">3V3</text>
<text x="210.8" y="81.1">3V3</text>
<text x="129.2" y="107.8">3V3</text>
<text x="59.8" y="110.8">3V3</text>
<text x="99.6" y="118.7">3V3</text>
<text x="65.8" y="136.6">3V3</text>
<text x="93.6" y="135.6">3V3</text>
<text x="151.2" y="143.5">3V3</text>
<text x="91.6" y="169.3">3V3</text>
</g>
<g font-size="1.8" fill="#000080">
<text x="95" y="51.3">CN7</text>
<text x="174.3" y="57.3">C333V3</text>
<text x="184.4" y="59.3">U9</text>
<text x="209.1" y="57.1">R21</text>
<text x="209.1" y="59.1">10K</text>
<text x="63" y="64.4">R20</text>
<text x="174.3" y="63.2">104</text>
<text x="63" y="70.4">R59</text>
<text x="63" y="68">10K</text>
<text x="63" y="73.9">0R</text>
<text x="63" y="76.3">R19</text>
<text x="110.7" y="76.3">R60</text>
<text x="63" y="82.3">R56</text>
<text x="63" y="79.9">10K</text>
<text x="110.7" y="79.9">0R</text>
<text x="172.3" y="78.3">R58</text>
<text x="174.3" y="81.9">0R</text>
<text x="184.4" y="83.1">74LV573PW</text>
<text x="202.1" y="81.1">C32</text>
<text x="63" y="85.8">0R</text>
<text x="97" y="87">TFT</text>
<text x="174.3" y="85">C31</text>
<text x="184.4" y="89">U8</text>
<text x="202.1" y="87">104</text>
<text x="209.1" y="86.8">R18</text>
<text x="209.1" y="88.8">10K</text>
<text x="174.3" y="91">104</text>
<text x="106.9" y="98.9">U7</text>
<text x="51.1" y="110.8">C29</text>
<text x="92.8" y="110">R57</text>
<text x="92.8" y="111.6">0R</text>
<text x="101.7" y="110.6">R17</text>
<text x="101.7" y="112.6">10K</text>
<text x="108.9" y="110.8">AT45DB161D</text>
<text x="128.8" y="110.6">C30</text>
<text x="128.8" y="112.6">104</text>
<text x="41.3" y="116.8">U6</text>
<text x="51.1" y="116.8">104</text>
<text x="62" y="116.6">R119</text>
<text x="62" y="118.5">4K7</text>
<text x="68" y="116.6">R120</text>
<text x="68" y="118.5">4K7</text>
<text x="41.3" y="128.7">24LC02</text>
<text x="57" y="127.8">R52</text>
<text x="57" y="129.4">0R</text>
<text x="100.8" y="131.8">R15</text>
<text x="100.8" y="133.4">10K</text>
<text x="118.8" y="137.6">CN6</text>
<text x="158.4" y="135.8">R54</text>
<text x="220" y="137.8">R123</text>
<text x="60" y="142.3">R14</text>
<text x="96.8" y="141.7">R53</text>
<text x="158.4" y="139.4">0R</text>
<text x="158.4" y="141.7">R16</text>
<text x="170.3" y="139.7">R122</text>
<text x="170.3" y="143.3">2K</text>
<text x="182.4" y="140.5">SN74ALVC164245</text>
<text x="220" y="141.3">2K</text>
<text x="232.9" y="140.4">R55</text>
<text x="232.9" y="142.3">0R</text>
<text x="53.1" y="149.7">R104</text>
<text x="60" y="144.3">10K</text>
<text x="69.4" y="146.3">Q3</text>
<text x="69.4" y="148.3">SI2301</text>
<text x="96.8" y="145.3">0R</text>
<text x="158.4" y="145.3">10K</text>
<text x="51.1" y="153.6">R103</text>
<text x="53.1" y="151.3">470R</text>
<text x="59" y="152.6">LD3</text>
<text x="172.3" y="152.6">Q1</text>
<text x="172.3" y="154.6">8050</text>
<text x="214.2" y="150.7">Q2</text>
<text x="214.2" y="152.6">8050</text>
<text x="51.1" y="157.2">470R</text>
<text x="57" y="160">SD_PWR</text>
<text x="69.2" y="158.2">C28</text>
<text x="69.2" y="160.2">104</text>
<text x="96.8" y="163.5">R51</text>
<text x="96.8" y="165.1">0R</text>
<text x="118.8" y="166.3">SD_CARD</text>
<text x="98.8" y="171.5">R13</text>
<text x="98.8" y="173.1">10K</text>
</g>
<g font-size="1.8" fill="#800000">
<text x="87" y="55.3">DB00</text>
<text x="87" y="57.3">DB02</text>
<text x="87" y="59.3">DB04</text>
<text x="108.9" y="55.3">DB01</text>
<text x="108.9" y="57.3">DB03</text>
<text x="108.9" y="59.3">DB05</text>
<text x="87" y="61.2">DB06</text>
<text x="87" y="63.2">DB08</text>
<text x="87" y="65.2">DB10</text>
<text x="108.9" y="61.2">DB07</text>
<text x="108.9" y="63.2">DB09</text>
<text x="108.9" y="65.2">DB11</text>
<text x="55.2" y="71.2">P0.22</text>
<text x="87" y="67.2">DB12</text>
<text x="87" y="69.2">DB14</text>
<text x="108.9" y="67.2">DB13</text>
<text x="108.9" y="69.2">DB15</text>
<text x="108.9" y="71.2">P0.23</text>
<text x="45.3" y="72.1">LCD_CS</text>
<text x="77.1" y="74.1">LCD_WR</text>
<text x="77.1" y="76.1">RESET</text>
<text x="87" y="73.1">P0.24</text>
<text x="87" y="75.1">RESET</text>
<text x="87" y="77.1">P0.8</text>
<text x="108.9" y="73.1">P0.25</text>
<text x="116.8" y="72.1">LCD_RS</text>
<text x="116.8" y="74.1">LCD_RD</text>
<text x="116.8" y="77.1">P2.13</text>
<text x="55.2" y="83.1">P0.6</text>
<text x="77.1" y="78.1">MISO1</text>
<text x="77.1" y="80.1">MOSI1</text>
<text x="77.1" y="82.1">SCK1</text>
<text x="87" y="79.1">P0.9</text>
<text x="87" y="81.1">P0.7</text>
<text x="125" y="78.1">TP_INT</text>
<text x="138.3" y="80.1">LCD_LE</text>
<text x="148.6" y="79.1">P0.20</text>
<text x="45.3" y="84">TP_CS</text>
<text x="146.7" y="93">DB00</text>
<text x="146.7" y="95">DB01</text>
<text x="230.1" y="93">P2.0</text>
<text x="230.1" y="95">P2.1</text>
<text x="235.9" y="94">DB00</text>
<text x="235.9" y="95.9">DB01</text>
<text x="78.7" y="101.9">MOSI</text>
<text x="87" y="100.9">P0.18</text>
<text x="126.8" y="100.9">P0.17</text>
<text x="136.3" y="101.9">MISO</text>
<text x="146.7" y="98.9">DB02</text>
<text x="146.7" y="100.9">DB03</text>
<text x="230.1" y="98.9">P2.2</text>
<text x="230.1" y="100.9">P2.3</text>
<text x="235.9" y="99.9">DB02</text>
<text x="235.9" y="101.9">DB03</text>
<text x="77.1" y="105.9">RESET</text>
<text x="77.1" y="107.8">DF_CS</text>
<text x="79.7" y="103.9">SCK</text>
<text x="87" y="104.9">RESET</text>
<text x="87" y="106.8">P0.16</text>
<text x="87" y="102.9">P0.15</text>
<text x="146.7" y="104.9">DB04</text>
<text x="146.7" y="106.8">DB05</text>
<text x="230.1" y="104.9">P2.4</text>
<text x="230.1" y="106.8">P2.5</text>
<text x="235.9" y="105.9">DB04</text>
<text x="235.9" y="107.8">DB05</text>
<text x="146.7" y="110.8">DB06</text>
<text x="146.7" y="112.8">DB07</text>
<text x="230.1" y="110.8">P2.6</text>
<text x="230.1" y="112.8">P2.7</text>
<text x="235.9" y="111.8">DB06</text>
<text x="235.9" y="113.8">DB07</text>
<text x="146.7" y="114.8">DB08</text>
<text x="146.7" y="116.8">DB09</text>
<text x="63.2" y="124.7">P0.27</text>
<text x="63.2" y="122.7">P0.28</text>
<text x="73.1" y="123.7">SCL</text>
<text x="73.1" y="125.7">SDA</text>
<text x="146.7" y="120.7">DB10</text>
<text x="146.7" y="122.7">DB11</text>
<text x="146.7" y="126.7">DB12</text>
<text x="146.7" y="128.7">DB13</text>
<text x="141.3" y="137.6">LCD_DIR</text>
<text x="146.7" y="132.6">DB14</text>
<text x="146.7" y="134.6">DB15</text>
<text x="152.6" y="136.6">P0.21</text>
<text x="77.1" y="143.5">SD_CD</text>
<text x="89" y="142.5">P3.25</text>
<text x="37.4" y="147.5">SD_PWR</text>
<text x="47.3" y="146.5">P3.26</text>
<text x="77.1" y="149.5">MISO0</text>
<text x="89" y="148.5">P1.23</text>
<text x="234.1" y="144.5">P0.19</text>
<text x="239.5" y="145.5">LCD_EN</text>
<text x="77.1" y="153.4">SCK0</text>
<text x="89" y="152.4">P1.20</text>
<text x="77.1" y="161.4">SD_CS</text>
<text x="77.1" y="159.4">MOSI0</text>
<text x="89" y="158.4">P1.24</text>
<text x="89" y="160.4">P1.21</text>
</g>
</svg>
